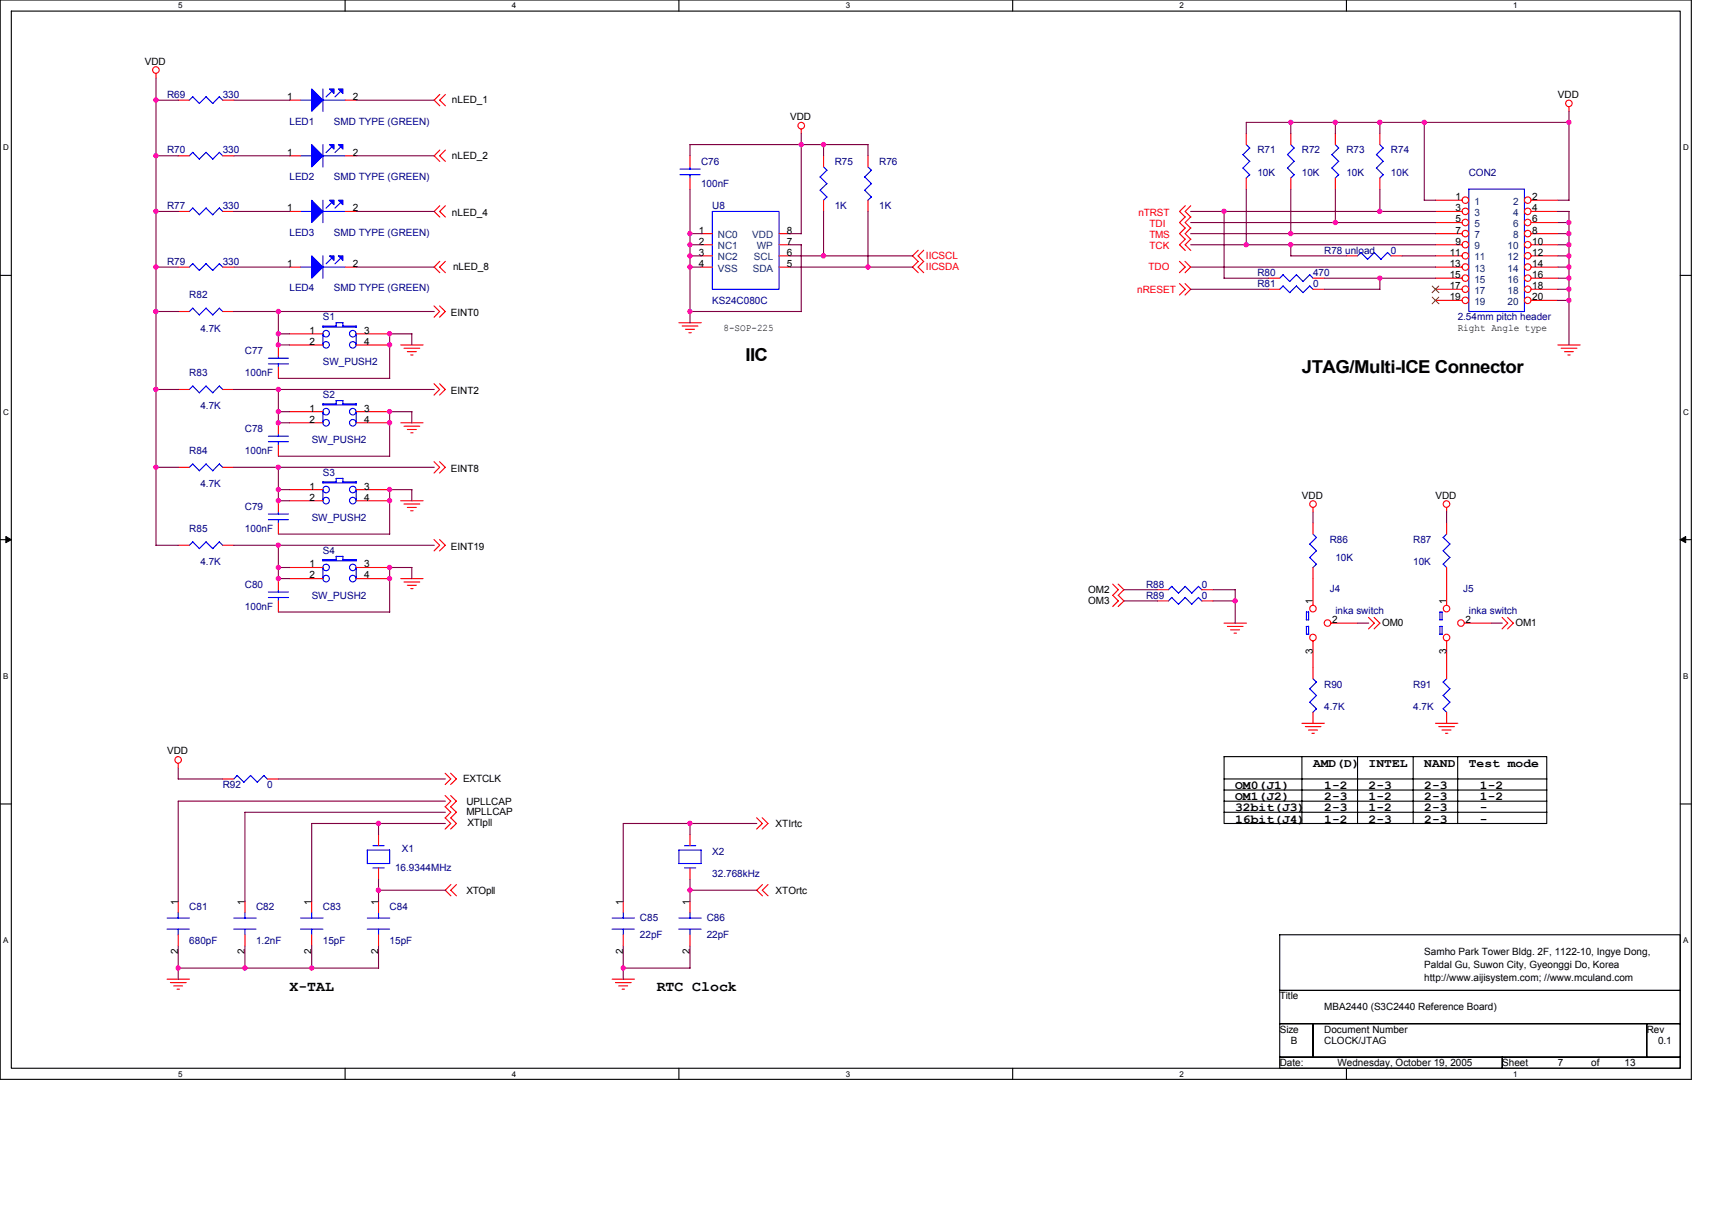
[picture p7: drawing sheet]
<svg xmlns="http://www.w3.org/2000/svg" width="297mm" height="210mm" viewBox="0 0 297 210" stroke-linecap="round" stroke-linejoin="round" font-family="sans-serif">
<path d="M0 0h293.5v187.2h-293.5zM2 1.9h289.5v183.4h-289.5z" fill="none" stroke="#000" stroke-width=".19"/>
<g fill="#fff">
<path d="M30.9 .2h.8v1.6h-.8z"/>
<path d="M30.9 185.5h.8v1.6h-.8z"/>
</g>
<path d="M59.9 0v1.9M59.9 185.3v1.9" fill="none" stroke="#000" stroke-width=".19"/>
<g fill="#fff">
<path d="M88.8 .2h.8v1.6h-.8z"/>
<path d="M88.8 185.5h.8v1.6h-.8z"/>
</g>
<path d="M117.8 0v1.9M117.8 185.3v1.9" fill="none" stroke="#000" stroke-width=".19"/>
<g fill="#fff">
<path d="M146.7 .2h.8v1.6h-.8z"/>
<path d="M146.7 185.5h.8v1.6h-.8z"/>
</g>
<path d="M175.7 0v1.9M175.7 185.3v1.9" fill="none" stroke="#000" stroke-width=".19"/>
<g fill="#fff">
<path d="M204.7 .2h.7v1.6h-.7z"/>
<path d="M204.7 185.5h.7v1.6h-.7z"/>
</g>
<path d="M233.6 0v1.9M233.6 185.3v1.9" fill="none" stroke="#000" stroke-width=".19"/>
<g fill="#fff">
<path d="M262.6 .2h.7v1.6h-.7z"/>
<path d="M262.6 185.5h.7v1.6h-.7z"/>
<path d="M.5 24.8h1v1.6h-1z"/>
<path d="M292 24.8h1v1.6h-1z"/>
<path d="M.5 70.7h1v1.5h-1z"/>
<path d="M292 70.7h1v1.5h-1z"/>
</g>
<path d="M0 47.8h2M291.5 47.8h2" fill="none" stroke="#000" stroke-width=".19"/>
<g fill="#fff">
<path d="M.5 116.5h.9v1.6h-.9z"/>
<path d="M292 116.5h.9v1.6h-.9z"/>
</g>
<path d="M0 93.6h2M291.5 93.6h2" fill="none" stroke="#000" stroke-width=".19"/>
<path d="M1 93.1l1 .5-1 .5zM291.5 93.6l1-.5v1z" fill="#000" stroke="#000" stroke-width=".17"/>
<g fill="#fff">
<path d="M.5 162.4h.9v1.5h-.9z"/>
<path d="M292 162.4h.9v1.5h-.9z"/>
</g>
<g fill="none" stroke="#000" stroke-width=".19">
<path d="M0 139.5h2M212.4 131.3h56v11.6h-56zM212.4 137.1h56M212.4 135.1h56M212.4 139h56M225.9 131.3v11.6M235.5 131.3v11.6M245.2 131.3v11.6M252.9 131.3v11.6M291.5 139.5h2M212.4 140.9h56M222 162.2h69.5v9.6h-69.5z"/>
<path d="M222 171.8h69.5v5.8h-69.5zM222 177.6h5.8v5.8h-5.8zM227.8 177.6h57.9v5.8h-57.9zM285.7 177.6h5.8v5.8h-5.8zM222 183.4h38.6v1.9h-38.6zM260.6 183.4h30.9v1.9h-30.9z"/>
</g>
<g fill="none" stroke="#f00" stroke-width=".19">
<path d="M27.1 12.7v.8M30.9 17.4h1.9M38.6 17.4h2M50.2 17.4h2M59.9 17.4h1.9M76.3 16.4l-1 1 1 1M77.3 16.4l-1 1 1 1M272.2 18.5v.8M30.9 36.7h1.9M30.9 27h1.9M38.6 36.7h2M38.6 27h2"/>
<path d="M50.2 36.7h2M50.2 27h2M59.9 36.7h1.9M59.9 27h1.9M76.3 26l-1 1 1 1M76.3 35.7l-1 1 1 1M77.3 26l-1 1 1 1M77.3 35.7l-1 1 1 1M119.7 27v2M119.7 30.9v1.9M139 22.4v.8M142.9 27v2"/>
<path d="M142.9 34.7v2M150.6 27v2M150.6 34.7v2M205.7 39.5l-1 1 1 1M205.7 37.6l-1 1 1 1M205.7 35.7l-1 1 1 1M206.6 39.5l-1 1 1 1M206.6 37.6l-1 1 1 1M206.6 35.7l-1 1 1 1M216.2 23.2v1.9M216.2 30.9v1.9M224 23.2v1.9"/>
<path d="M224 30.9v1.9M231.7 23.2v1.9M231.7 30.9v1.9M239.4 23.2v1.9M239.4 30.9v1.9M249.1 34.7h4.6M249.1 36.7h4.6M249.1 38.6h4.6M265.7 34.7h4.6M265.7 36.7h4.6M265.7 38.6h4.6M30.9 46.3h1.9"/>
<path d="M30.9 54h1.9M38.6 46.3h2M38.6 54h2M48.3 59.8v2M50.2 59.8h5.8M50.2 46.3h2M50.2 57.9h5.8M59.9 46.3h1.9M61.8 59.8h5.8M61.8 57.9h5.8M69.5 59.8h3.9M75.3 53.1l1 .9-1 1"/>
<path d="M76.3 53.1l1 .9-1 1M76.3 45.3l-1 1 1 1M77.3 45.3l-1 1 1 1M117.8 56h3.9M118.4 56.6h2.7M118.9 57.1h1.6M119.5 57.7h.4M121.6 44.4h2M121.6 40.5h2M121.6 42.5h2M121.6 46.3h2M135.2 44.4h1.9"/>
<path d="M135.2 40.5h1.9M135.2 42.5h1.9M135.2 46.3h1.9M159.3 43.4l-1 1 1 1M159.3 45.3l-1 1 1 1M160.3 43.4l-1 1 1 1M160.3 45.3l-1 1 1 1M204.6 45.3l1 1-1 1M204.6 49.2l1 1-1 1M205.6 45.3l1 1-1 1M205.6 49.2l1 1-1 1M205.7 41.5l-1 1 1 1"/>
<path d="M206.6 41.5l-1 1 1 1M220.1 48.3h1.9M220.1 50.2h1.9M227.8 48.3h2M227.8 50.2h2M233.6 44.4h1.9M241.3 44.4h2M249.1 44.4h4.6M249.1 40.5h4.6M249.1 42.5h4.6M249.1 46.3h4.6M249.1 48.3h4.6"/>
<path d="M249.1 50.2h4.6M249.1 52.1h4.6M265.7 44.4h4.6M265.7 40.5h4.6M265.7 42.5h4.6M265.7 46.3h4.6M265.7 48.3h4.6M265.7 50.2h4.6M265.7 52.1h4.6M270.3 59.8h3.9M30.9 67.6h1.9M38.6 67.6h2"/>
<path d="M48.3 63.7v1.9M48.3 73.3v2M48.3 77.2v1.9M50.2 73.3h5.8M50.2 71.4h5.8M61.8 73.3h5.8M61.8 71.4h5.8M69.5 73.3h3.9M70.1 60.4h2.7M70.1 73.9h2.7M70.7 61h1.5M70.7 74.5h1.5"/>
<path d="M71.3 61.6h.4M71.3 75.1h.4M75.3 66.6l1 1-1 .9M76.3 66.6l1 1-1 .9M270.9 60.4h2.7M271.4 61h1.6M272 61.6h.4M30.9 94.6h1.9M30.9 81.1h1.9M38.6 94.6h2M38.6 81.1h2M48.3 86.9v1.9"/>
<path d="M48.3 90.7v1.9M50.2 86.9h5.8M50.2 84.9h5.8M50.2 98.4h5.8M61.8 86.9h5.8M61.8 84.9h5.8M61.8 98.4h5.8M69.5 86.9h3.9M70.1 87.4h2.7M70.7 88h1.5M71.3 88.6h.4M75.3 93.6l1 1-1 1"/>
<path d="M75.3 80.1l1 1-1 1M76.3 93.6l1 1-1 1M76.3 80.1l1 1-1 1M227.8 88v.8M227.8 90.7v1.9M227.8 98.4v6.6M251 88v.8M251 90.7v1.9M251 98.4v6.6M48.3 100.4v1.9M48.3 104.2v2M50.2 100.4h5.8"/>
<path d="M61.8 100.4h5.8M69.5 100.4h3.9M70.1 101h2.7M70.7 101.5h1.5M71.3 102.1h.4M193.1 101.3l.9 1-.9 1M193.1 103.3l.9 .9-.9 1M194 101.3l1 1-1 1M194 103.3l1 .9-1 1M200.8 102.3h1.9M200.8 104.2h1.9M208.5 102.3h2"/>
<path d="M208.5 104.2h2M212.4 108.1h3.9M213 108.7h2.7M213.5 109.3h1.6M214.1 109.8h.4M227.8 111.2v6.6M230.9 108.1h4.6M237.4 107.1l1 1-1 1M238.4 107.1l1 1-1 1M251 111.2v6.6M254.1 108.1h4.6M260.6 107.1l1 1-1 1"/>
<path d="M261.6 107.1l1 1-1 1M30.9 132.4v.8M38.6 135.1h2M46.4 135.1h1.9M77.2 139.9l1 1-1 1M77.2 138l1 1-1 1M77.2 134.1l1 1-1 1M78.2 139.9l1 1-1 1M78.2 138l1 1-1 1M78.2 134.1l1 1-1 1M225.9 125.5h3.9M226.5 126h2.7"/>
<path d="M227 126.6h1.6M227.6 127.2h.4M227.8 123.5v2M249.1 125.5h3.8M249.6 126h2.8M250.2 126.6h1.6M250.8 127.2h.4M251 123.5v2M30.9 156.4v1.9M42.5 156.4v1.9M54.1 156.4v1.9M65.7 144.8v1.9"/>
<path d="M65.7 150.6v1.9M65.7 156.4v1.9M77.2 141.9l1 1-1 .9M78.2 141.9l1 1-1 .9M78.2 153.4l-.9 1 .9 1M79.2 153.4l-1 1 1 1M108.1 156.4v1.9M119.7 144.8v1.9M119.7 150.6v1.9M119.7 156.4v1.9M131.3 141.9l1 1-1 .9M132.2 141.9l1 1-1 .9"/>
<path d="M132.3 153.4l-1 1 1 1M133.3 153.4l-1 1 1 1M29 169.9h3.9M29.6 170.5h2.7M30.1 171h1.6M30.7 171.6h.4M30.9 162.2v1.9M42.5 162.2v1.9M54.1 162.2v1.9M65.7 162.2v1.9M106.2 169.9h3.9M106.8 170.5h2.7"/>
<path d="M107.4 171h1.5M107.9 171.6h.4M108.1 162.2v1.9M119.7 162.2v1.9"/>
<circle cx="27" cy="12.1" r=".57"/>
<circle cx="272.2" cy="17.9" r=".57"/>
<circle cx="139" cy="21.8" r=".57"/>
<circle cx="254.3" cy="34.7" r=".57"/>
<circle cx="254.3" cy="36.7" r=".57"/>
<circle cx="254.3" cy="38.6" r=".57"/>
<circle cx="265.1" cy="34.7" r=".57"/>
<circle cx="265.1" cy="36.7" r=".57"/>
<circle cx="265.1" cy="38.6" r=".57"/>
<circle cx="254.3" cy="48.2" r=".57"/>
<circle cx="254.3" cy="50.2" r=".57"/>
<circle cx="254.3" cy="44.4" r=".57"/>
<circle cx="254.3" cy="42.4" r=".57"/>
<circle cx="254.3" cy="40.5" r=".57"/>
<circle cx="254.3" cy="52.1" r=".57"/>
<circle cx="254.3" cy="46.3" r=".57"/>
<circle cx="265.1" cy="48.2" r=".57"/>
<circle cx="265.1" cy="50.2" r=".57"/>
<circle cx="265.1" cy="44.4" r=".57"/>
<circle cx="265.1" cy="42.4" r=".57"/>
<circle cx="265.1" cy="40.5" r=".57"/>
<circle cx="265.1" cy="52.1" r=".57"/>
<circle cx="265.1" cy="46.3" r=".57"/>
<circle cx="227.8" cy="87.4" r=".57"/>
<circle cx="251" cy="87.4" r=".57"/>
<circle cx="227.8" cy="105.6" r=".57"/>
<circle cx="227.8" cy="110.6" r=".57"/>
<circle cx="230.3" cy="108.1" r=".57"/>
<circle cx="251" cy="105.6" r=".57"/>
<circle cx="251" cy="110.6" r=".57"/>
<circle cx="253.5" cy="108.1" r=".57"/>
<circle cx="30.9" cy="131.8" r=".57"/>
</g>
<g fill="none" stroke="#00f" stroke-width=".19">
<path d="M33.4 16.8l1.2 1.2M33.5 16.8l-.7 .6M35.8 16.8l-1.2 1.1M38.1 16.8l.6 .6M38.1 16.8l-1.2 1.2-1.2-1.2M52.2 17.4h1.9M56 15.4v3.9M56 17.4h3.9M57.6 15.8l-1 1M59.1 15.8l-1 1M32.8 27l.7-.6 1.1 1.2M32.8 36.7l.7-.6 1.1 1.2"/>
<path d="M35.7 26.4l1.2 1.2M35.8 26.4l-1.2 1.2M35.8 36.1l-1.2 1.2M38.1 26.4l.6 .7M38.1 36.1l.6 .6M38.1 26.4l-1.2 1.2M38.1 36.1l-1.2 1.2-1.2-1.2M52.2 36.7h1.9M52.2 27h1.9M56 25.1v3.9M56 34.7v3.9M56 36.7h3.9"/>
<path d="M56 27h3.9M57.6 35.1l-1 1M57.6 25.5l-1 1M59.1 35.1l-1 1M59.1 25.5l-1 1M118 30.3h3.5M118 29.3h3.5M119.7 29v.4M119.7 30.3v.6M123.6 36.7h11.6v13.5h-11.6zM142.3 30.7l1.2 1.2M142.3 33l1.2 1.2"/>
<path d="M142.9 29l.6 .5M143.5 29.5l-1.2 1.2M143.5 31.9l-1.2 1.1M143.5 34.2l-.6 .6M150 30.7l1.2 1.2M150 33l1.2 1.2-.6 .6M150.6 29l.6 .5-1.2 1.2M151.2 31.9l-1.2 1.1M215.7 26.8l1.1 1.2M215.7 29.1l1.1 1.2-.6 .6M216.2 25.1l.6 .6-1.2 1.1M216.8 28l-1.2 1.2"/>
<path d="M223.4 26.8l1.2 1.2M224 25.1l.6 .6M224.5 25.7l-1.1 1.1M224.5 28l-1.1 1.2 1.2 1.1M224.5 30.3l-.6 .6M231.1 26.8l1.2 1.2M231.1 29.1l1.2 1.2-.6 .6M231.7 25.1l.6 .6-1.2 1.1M232.3 28l-1.2 1.2M238.8 26.8l1.2 1.2M238.8 29.1l1.2 1.2-.6 .6M239.4 25.1l.6 .6-1.2 1.1"/>
<path d="M240 28l-1.2 1.2M254.8 32.8h9.7v21.2h-9.7zM33.4 45.7l1.2 1.2M33.4 53.5l1.2 1.2M33.5 45.7l-.7 .6M33.5 53.4l-.7 .6M35.7 45.7l1.2 1.2M35.7 53.5l1.2 1.2M35.8 45.7l-1.2 1.2M35.8 53.4l-1.2 1.2M38.1 45.7l.6 .7M38.1 53.5l.6 .6"/>
<path d="M38.1 45.7l-1.2 1.2M38.1 53.4l-1.2 1.2M52.2 46.3h1.9M56 44.4v3.9M56 56.6v.2M56 57.9v2M56 46.3h3.9M57.6 44.8l-1 1M58.3 56h1.2M58.3 56v.6h-2.3M59.1 44.8l-1 1M59.5 56.6h2.3"/>
<path d="M59.5 56v.6M61.8 56.5v.2h-5.8M61.8 57.9v2M222.6 49.6l1.2 1.2M222.6 47.6l-.6 .7M222.6 49.6l-.6 .6M224.9 47.7l1.2 1.2M224.9 49.6l1.2 1.2M225 47.6l-1.2 1.3-1.2-1.2M225 49.6l-1.2 1.2M227.2 47.7l.6 .6M227.2 49.6l.6 .6"/>
<path d="M227.3 47.6l-1.2 1.2M227.3 49.6l-1.2 1.2M235.5 44.4l.7-.6 1.1 1.2M238.5 43.8l-1.2 1.2M240.7 43.8l.7 .6M240.8 43.8l-1.2 1.2-1.2-1.2M33.4 67l1.2 1.2M33.5 67l-.7 .6M35.8 67l-1.2 1.1M38.1 67l.6 .6M38.1 67l-1.2 1.2-1.2-1.2M46.6 76.6h3.5"/>
<path d="M46.6 75.7h3.5M46.6 63.1h3.5M46.6 62.1h3.5M48.3 61.8v.4M48.3 63.1v.6M48.3 75.3v.4M48.3 76.6v.6M56 70.1h2.3M56 70.1v.2h5.8v-.3l-2.3 .1M56 71.4v2M58.3 69.5h1.2v.6M58.3 69.5v.6"/>
<path d="M61.8 71.4v2M32.8 94.6l.7-.6 1.1 1.2M33.4 80.5l1.2 1.2M33.5 80.5l-.7 .6M35.8 94l-1.2 1.2M35.8 80.5l-1.2 1.2M38.1 94l.6 .6M38.1 80.5l.6 .6M38.1 94l-1.2 1.2-1.2-1.2M38.1 80.5l-1.2 1.2-1.2-1.2M46.6 90.1h3.5M46.6 89.2h3.5"/>
<path d="M48.3 88.8v.4M48.3 90.1v.6M56 83.6h2.3M56 97.1h2.3M56 97.1v.2h5.8v-.2h-2.3M56 83.6v.2M56 84.9v2M56 98.4v2M58.3 83h1.2v.6M58.3 96.5h1.2v.6M58.3 83v.6M58.3 96.5v.6"/>
<path d="M59.5 83.6h2.3v.2h-5.8M61.8 84.9v2M61.8 98.4v2M227.2 94.4l1.2 1.2-1.2 1.1M227.2 96.7l1.2 1.2M227.8 92.6l.6 .7-1.2 1.1M228.4 97.9l-.6 .6M250.4 97.9l.6 .5M250.4 95.5l1.2 1.2M250.4 93.2l1.2 1.2M251 92.6l-.6 .6M251.6 96.7l-1.2 1.2"/>
<path d="M251.6 94.4l-1.2 1.1M46.6 103.7h3.5M46.6 102.7h3.5M48.3 102.3v.4M48.3 103.6v.6M202.7 102.3l.6-.6 1.2 1.2M203.3 103.7l1.2 1.1M203.3 103.6l-.6 .6M204.5 102.9l1.2-1.2 1.1 1.2M205.6 103.7l1.2 1.1M205.7 103.6l-1.2 1.2M207.9 103.7l.6 .6"/>
<path d="M208 103.6l-1.2 1.2M208.5 102.3l-.5-.6-1.2 1.2M226.6 108.7h.5v1.3M226.7 106.2h.4M226.7 108.7v1.3h.4M226.7 106.2v1.3M227.1 106.2v1.3h-.5M227.2 119.5l1.2 1.2M227.8 117.8l.6 .5-1.2 1.2M249.8 108.7l.4-.1v1.4M249.8 106.2v1.3M249.8 108.7v1.3h.4"/>
<path d="M249.8 106.2h.4M250.2 106.2v1.3h-.4M250.4 118.3l1.2 1.2M251 117.7l-.6 .6M251.6 119.5l-1.2 1.1M41.1 134.5l1.2 1.2M41.2 134.5l-.6 .6M43.5 134.5l1.2 1.2M43.5 134.5l-1.2 1.2M45.8 134.5l.6 .6M45.8 134.5l-1.2 1.2M227.2 121.8l1.2 1.2-.6 .6"/>
<path d="M228.4 120.6l-1.2 1.2M250.4 122.9l.6 .6M250.4 120.6l1.2 1.2-1.2 1.2M29 159.3h3.9M30.9 158.3v1M40.6 159.3h3.8M42.5 158.3v1M52.2 159.3h3.8M54.1 158.3v1M63.7 159.3h3.9M64.7 150.6h2M64.7 146.7h2"/>
<path d="M65.7 158.3v1M67.6 147.4v2.4h-3.9M67.6 147.5h-3.9v2.3M106.2 159.3h3.9M108.1 158.3v1M117.8 147.5h3.8M117.8 159.3h3.9M117.8 149.8h3.9M117.8 147.5v2.3M118.8 150.6h1.9M118.8 146.7h1.9M119.7 158.3v1"/>
<path d="M121.6 147.4v2.4M29 161.2h3.8M30.9 161.2v1M40.6 161.2h3.8M42.5 161.2v1M52.1 161.2h3.9M54.1 161.2v1M63.7 161.2h3.9M65.7 161.2v1M106.2 161.2h3.9M108.1 161.2v1M117.8 161.2h3.8"/>
<path d="M119.7 161.2v1"/>
<circle cx="56.6" cy="57.9" r=".57"/>
<circle cx="56.6" cy="59.8" r=".57"/>
<circle cx="61.2" cy="57.9" r=".57"/>
<circle cx="61.2" cy="59.8" r=".57"/>
<circle cx="56.6" cy="73.3" r=".57"/>
<circle cx="56.6" cy="71.4" r=".57"/>
<circle cx="61.2" cy="73.3" r=".57"/>
<circle cx="61.2" cy="71.4" r=".57"/>
<circle cx="56.6" cy="86.8" r=".57"/>
<circle cx="56.6" cy="84.9" r=".57"/>
<circle cx="56.6" cy="98.4" r=".57"/>
<circle cx="61.2" cy="86.8" r=".57"/>
<circle cx="61.2" cy="84.9" r=".57"/>
<circle cx="61.2" cy="98.4" r=".57"/>
<circle cx="56.6" cy="100.4" r=".57"/>
<circle cx="61.2" cy="100.4" r=".57"/>
</g>
<path d="M248.5 49.6l1.2 1.2M248.5 51.5l1.2 1.2M249.6 49.6l-1.1 1.2M249.6 51.5l-1.1 1.2" fill="none" stroke="#804000" stroke-width=".17"/>
<g fill="#00f" stroke="#00f" stroke-width=".19">
<path d="M54.1 15.4l1.9 2-1.9 1.9z" fill-rule="evenodd"/>
<path d="M57.2 15.4h.8v.8z" fill-rule="evenodd"/>
<path d="M58.7 15.4h.8v.8z" fill-rule="evenodd"/>
<path d="M54.1 34.7l1.9 2-1.9 1.9z" fill-rule="evenodd"/>
<path d="M57.2 34.7h.8v.8z" fill-rule="evenodd"/>
<path d="M58.7 34.7h.8v.8z" fill-rule="evenodd"/>
<path d="M54.1 25.1l1.9 1.9-1.9 2z" fill-rule="evenodd"/>
<path d="M57.2 25.1h.8v.8z" fill-rule="evenodd"/>
<path d="M58.7 25.1h.8v.8z" fill-rule="evenodd"/>
<path d="M54.1 44.4l1.9 1.9-1.9 2z" fill-rule="evenodd"/>
<path d="M57.2 44.4h.8v.8z" fill-rule="evenodd"/>
<path d="M58.7 44.4h.8v.8z" fill-rule="evenodd"/>
</g>
<g fill="none" stroke="#800040" stroke-width=".19">
<path d="M27.1 17.4h3.8M27.1 13.5v81.1h3.8M40.6 17.4h9.6M61.8 17.4h13.6M272.2 19.3v15.5l-1.9-.1M27.1 36.7h3.8M27.1 27h3.8M40.6 36.7h9.6M40.6 27h9.6M61.8 36.7h13.6M61.8 27h13.6M119.7 27.1v-2h30.9v2"/>
<path d="M119.7 32.8v23.2M139 23.2v17.4M142.9 25.1v2M142.9 36.7v7.7M150.6 36.7v9.7M206.6 36.7h42.5M206.6 38.6h42.5M212.4 36.7v11.6h7.7M216.2 32.8v9.7M224 21.2v2M224 32.8v7.8M231.7 21.2v2"/>
<path d="M231.7 32.8v5.8M239.4 21.2v2M239.4 32.8v3.9M247.1 21.2v13.5h2M270.3 36.7h1.9v23.2M270.3 38.6h1.9M272.2 21.2h-56v2M27.1 46.3h3.8M27.1 54h3.8M40.6 46.3h9.6M40.6 54h34.8M48.3 54v5.9l1.9-.1"/>
<path d="M48.3 57.9h1.9M61.8 46.3h13.6M71.5 57.9v2M71.5 57.9h-3.9v7.8M119.7 40.5h2M119.7 44.4h2M119.7 46.3h2M119.7 42.5h2M137.1 40.5h1.9M137.1 44.4h21.2M137.1 46.3h21.2M137.1 42.5h1.9v11.6l-19.3-.1"/>
<path d="M206.6 40.5h42.5M206.6 50.2h13.5M206.6 46.3h42.5M206.6 42.5h42.5M224 44.4h9.6M224 42.5v1.9M229.8 50.2h9.6M229.8 48.3h19.3M239.4 48.3v1.9M243.3 44.4h5.8M270.3 40.5h1.9M270.3 50.2h1.9"/>
<path d="M270.3 48.3h1.9M270.3 44.4h1.9M270.3 46.3h1.9M270.3 42.5h1.9M270.3 52.1h1.9M27.1 67.6h3.8M40.6 67.6h34.8M48.3 71.4h1.9M48.3 67.6v5.8l1.9-.1M48.3 65.6h19.3M71.5 71.4v2M71.5 71.4h-3.9v7.8l-19.3-.1"/>
<path d="M27.1 81.1h3.8M40.6 81.1h34.8M40.6 94.6h34.8M48.3 81.1v5.8h1.9M48.3 94.6v5.8h1.9M48.3 84.9h1.9M48.3 98.4h1.9M71.5 84.9v2M71.5 98.4v2M71.5 84.9h-3.9v7.8l-19.3-.1M71.5 98.4h-3.9v7.8h-19.3M227.8 88.8v1.9"/>
<path d="M251 88.8v1.9M195 102.3h5.8M195 104.2h5.8M210.5 102.3h3.8v5.8M210.5 104.2h3.8M235.5 108.1h2M258.7 108.1h2M30.9 135.1h7.8M30.9 133.2v1.9M48.3 135.1h29M77.3 139h-46.4v17.4M65.7 154.4h11.6"/>
<path d="M65.7 142.9v1.9M65.7 152.5v3.9M77.3 142.9h-23.2v13.5M77.3 140.9h-34.8v15.5M119.7 142.9v1.9M119.7 152.5v3.9M119.7 154.4h11.6M131.3 142.9h-23.2v13.5M30.9 167.9h34.8M30.9 164.1v5.8M42.5 164.1v3.9M54.1 164.1v3.9"/>
<path d="M65.7 164.1v3.9M108.1 164.1v5.8M119.7 164.1v3.9l-11.6-.1"/>
</g>
<g fill="#f0f" stroke="#f0f" stroke-width=".19">
<circle cx="119.7" cy="142.8" r=".38"/>
<circle cx="30.9" cy="167.9" r=".38"/>
<circle cx="42.5" cy="167.9" r=".38"/>
<circle cx="65.7" cy="154.4" r=".38"/>
<circle cx="119.7" cy="154.4" r=".38"/>
<circle cx="65.7" cy="142.8" r=".38"/>
<circle cx="54.1" cy="167.9" r=".38"/>
<circle cx="108.1" cy="167.9" r=".38"/>
<circle cx="214.3" cy="104.2" r=".38"/>
<circle cx="272.2" cy="46.3" r=".38"/>
<circle cx="272.2" cy="42.4" r=".38"/>
<circle cx="239.4" cy="36.7" r=".38"/>
<circle cx="223.9" cy="40.5" r=".38"/>
<circle cx="272.2" cy="52.1" r=".38"/>
<circle cx="272.2" cy="38.6" r=".38"/>
<circle cx="272.2" cy="48.2" r=".38"/>
<circle cx="239.4" cy="48.2" r=".38"/>
<circle cx="272.2" cy="40.5" r=".38"/>
<circle cx="212.4" cy="36.7" r=".38"/>
<circle cx="272.2" cy="50.2" r=".38"/>
<circle cx="223.9" cy="42.4" r=".38"/>
<circle cx="272.2" cy="44.4" r=".38"/>
<circle cx="216.2" cy="42.4" r=".38"/>
<circle cx="231.7" cy="38.6" r=".38"/>
<circle cx="150.6" cy="46.3" r=".38"/>
<circle cx="142.9" cy="25.1" r=".38"/>
<circle cx="119.7" cy="54" r=".38"/>
<circle cx="142.9" cy="44.4" r=".38"/>
<circle cx="119.7" cy="44.4" r=".38"/>
<circle cx="119.7" cy="40.5" r=".38"/>
<circle cx="119.7" cy="42.4" r=".38"/>
<circle cx="119.7" cy="46.3" r=".38"/>
<circle cx="67.6" cy="71.4" r=".38"/>
<circle cx="48.3" cy="81.1" r=".38"/>
<circle cx="48.3" cy="84.9" r=".38"/>
<circle cx="48.3" cy="73.3" r=".38"/>
<circle cx="67.6" cy="84.9" r=".38"/>
<circle cx="67.6" cy="57.9" r=".38"/>
<circle cx="67.6" cy="98.4" r=".38"/>
<circle cx="67.6" cy="73.3" r=".38"/>
<circle cx="67.6" cy="86.9" r=".38"/>
<circle cx="48.3" cy="94.6" r=".38"/>
<circle cx="48.3" cy="98.4" r=".38"/>
<circle cx="48.3" cy="100.4" r=".38"/>
<circle cx="48.3" cy="54" r=".38"/>
<circle cx="48.3" cy="57.9" r=".38"/>
<circle cx="27.1" cy="81.1" r=".38"/>
<circle cx="48.3" cy="86.9" r=".38"/>
<circle cx="67.6" cy="100.4" r=".38"/>
<circle cx="48.3" cy="59.8" r=".38"/>
<circle cx="48.3" cy="67.6" r=".38"/>
<circle cx="48.3" cy="71.4" r=".38"/>
<circle cx="67.6" cy="59.8" r=".38"/>
<circle cx="27" cy="54" r=".38"/>
<circle cx="27.1" cy="67.6" r=".38"/>
<circle cx="27" cy="27" r=".38"/>
<circle cx="247.1" cy="21.2" r=".38"/>
<circle cx="239.4" cy="21.2" r=".38"/>
<circle cx="27" cy="36.7" r=".38"/>
<circle cx="272.2" cy="21.2" r=".38"/>
<circle cx="139" cy="25.1" r=".38"/>
<circle cx="27" cy="17.4" r=".38"/>
<circle cx="231.7" cy="21.2" r=".38"/>
<circle cx="27" cy="46.3" r=".38"/>
<circle cx="223.9" cy="21.2" r=".38"/>
</g>
<g font-size="3.1">
<text x="129.4" y="62.7">IIC</text>
<text x="225.9" y="64.6">JTAG/Multi-ICE Connector</text>
</g>
<g font-size="2.5">
<text x="50.2" y="172">X-TAL</text>
<text x="113.9" y="172">RTC Clock</text>
</g>
<g font-size="2.1">
<text x="214.3" y="136.9">OM0(J1)</text>
<text x="227.8" y="133">AMD(D)</text>
<text x="229.8" y="136.9">1-2</text>
<text x="237.5" y="136.9">2-3</text>
<text x="237.5" y="133">INTEL</text>
<text x="247.1" y="133">NAND</text>
<text x="247.1" y="136.9">2-3</text>
<text x="254.8" y="133">Test mode</text>
<text x="256.8" y="136.9">1-2</text>
<text x="214.3" y="138.8">OM1(J2)</text>
<text x="214.3" y="140.8">32bit(J3)</text>
<text x="214.3" y="142.7">16bit(J4)</text>
<text x="229.8" y="142.7">1-2</text>
<text x="229.8" y="140.8">2-3</text>
<text x="229.8" y="138.8">2-3</text>
<text x="237.5" y="142.7">2-3</text>
<text x="237.5" y="138.8">1-2</text>
<text x="237.5" y="140.8">1-2</text>
<text x="247.1" y="140.8">2-3</text>
<text x="247.1" y="142.7">2-3</text>
<text x="247.1" y="138.8">2-3</text>
<text x="256.8" y="140.8">-</text>
<text x="256.8" y="142.7">-</text>
<text x="256.8" y="138.8">1-2</text>
</g>
<g font-size="1.7">
<text x="25.1" y="11.2">VDD</text>
<text x="49.8" y="17.4">1</text>
<text x="61.2" y="17.4">2</text>
<text x="78.4" y="17.9">nLED_1</text>
<text x="270.3" y="17">VDD</text>
<text x="137.1" y="20.8">VDD</text>
<text x="49.8" y="27">1</text>
<text x="61.2" y="27">2</text>
<text x="78.4" y="27.6">nLED_2</text>
<text x="252.5" y="34.7">1</text>
<text x="265.8" y="34.7">2</text>
<text x="49.8" y="36.7">1</text>
<text x="61.2" y="36.7">2</text>
<text x="78.4" y="37.4">nLED_4</text>
<text x="121.3" y="40.5">1</text>
<text x="136.5" y="40.5">8</text>
<text x="252.5" y="36.7">3</text>
<text x="252.5" y="38.6">5</text>
<text x="252.5" y="40.5">7</text>
<text x="265.8" y="36.7">4</text>
<text x="265.8" y="38.6">6</text>
<text x="265.8" y="40.5">8</text>
<text x="49.8" y="46.3">1</text>
<text x="61.2" y="46.3">2</text>
<text x="78.6" y="46.9">nLED_8</text>
<text x="121.3" y="42.4">2</text>
<text x="121.3" y="44.4">3</text>
<text x="121.3" y="46.3">4</text>
<text x="136.5" y="46.3">5</text>
<text x="136.5" y="44.4">6</text>
<text x="136.5" y="42.4">7</text>
<text x="251.5" y="44.4">11</text>
<text x="251.5" y="46.3">13</text>
<text x="252.5" y="42.4">9</text>
<text x="265.8" y="42.4">10</text>
<text x="265.8" y="44.4">12</text>
<text x="265.8" y="46.3">14</text>
<text x="251.5" y="48.2">15</text>
<text x="251.5" y="50.2">17</text>
<text x="251.5" y="52.1">19</text>
<text x="265.8" y="48.2">16</text>
<text x="265.8" y="50.2">18</text>
<text x="265.8" y="52.1">20</text>
<text x="53.7" y="57.9">1</text>
<text x="53.7" y="59.8">2</text>
<text x="63.2" y="57.9">3</text>
<text x="63.2" y="59.8">4</text>
<text x="78.2" y="54.8">EINT0</text>
<text x="125.5" y="57.4">8-SOP-225</text>
<text x="252.9" y="57.4">Right Angle type</text>
<text x="53.7" y="71.4">1</text>
<text x="63.2" y="71.4">3</text>
<text x="78.2" y="68.3">EINT2</text>
<text x="53.7" y="73.3">2</text>
<text x="63.2" y="73.3">4</text>
<text x="78.2" y="81.9">EINT8</text>
<text x="53.7" y="84.9">1</text>
<text x="53.7" y="86.8">2</text>
<text x="63.2" y="84.9">3</text>
<text x="63.2" y="86.8">4</text>
<text x="225.9" y="86.5">VDD</text>
<text x="249.1" y="86.5">VDD</text>
<text x="78.2" y="95.4">EINT19</text>
<text x="53.7" y="98.4">1</text>
<text x="53.7" y="100.4">2</text>
<text x="63.2" y="98.4">3</text>
<text x="63.2" y="100.4">4</text>
<text x="188.8" y="102.9">OM2</text>
<text x="188.8" y="104.8">OM3</text>
<text x="227.8" y="104.8" transform="rotate(-90 227.8 104.8)">1</text>
<text x="251" y="104.8" transform="rotate(-90 251 104.8)">1</text>
<text x="227.8" y="113.4" transform="rotate(-90 227.8 113.4)">3</text>
<text x="231.1" y="108.1">2</text>
<text x="239.8" y="108.7">OM0</text>
<text x="251" y="113.4" transform="rotate(-90 251 113.4)">3</text>
<text x="254.3" y="108.1">2</text>
<text x="263" y="108.7">OM1</text>
<text x="29" y="130.9">VDD</text>
<text x="80.3" y="135.7">EXTCLK</text>
<text x="80.9" y="141.3">MPLLCAP</text>
<text x="80.9" y="139.6">UPLLCAP</text>
<text x="81.1" y="143.2">XTIpll</text>
<text x="134.6" y="143.4">XTIrtc</text>
<text x="80.9" y="155">XTOpll</text>
<text x="134.6" y="155">XTOrtc</text>
<text x="30.9" y="156.9" transform="rotate(-90 30.9 156.9)">1</text>
<text x="42.5" y="156.9" transform="rotate(-90 42.5 156.9)">1</text>
<text x="54.1" y="156.9" transform="rotate(-90 54.1 156.9)">1</text>
<text x="65.7" y="156.9" transform="rotate(-90 65.7 156.9)">1</text>
<text x="108.1" y="156.9" transform="rotate(-90 108.1 156.9)">1</text>
<text x="119.7" y="156.9" transform="rotate(-90 119.7 156.9)">1</text>
<text x="30.9" y="165.5" transform="rotate(-90 30.9 165.5)">2</text>
<text x="42.5" y="165.5" transform="rotate(-90 42.5 165.5)">2</text>
<text x="54.1" y="165.5" transform="rotate(-90 54.1 165.5)">2</text>
<text x="65.7" y="165.5" transform="rotate(-90 65.7 165.5)">2</text>
<text x="108.1" y="165.5" transform="rotate(-90 108.1 165.5)">2</text>
<text x="119.7" y="165.5" transform="rotate(-90 119.7 165.5)">2</text>
<text x="247.1" y="165.6">Samho Park Tower Bldg. 2F, 1122-10, Ingye Dong,</text>
<text x="247.1" y="167.9">Paldal Gu, Suwon City, Gyeonggi Do, Korea</text>
<text x="222" y="173.4">Title</text>
<text x="247.1" y="170.2">http://www.aijisystem.com; //www.mculand.com</text>
<text x="222" y="179.1">Size</text>
<text x="229.8" y="175.3">MBA2440 (S3C2440 Reference Board)</text>
<text x="229.8" y="179.1">Document Number</text>
<text x="285.7" y="179.1">Rev</text>
<text x="222" y="184.9">Date:</text>
<text x="224" y="181.1">B</text>
<text x="229.8" y="181.1">CLOCK/JTAG</text>
<text x="232.1" y="184.9">Wednesday, October 19, 2005</text>
<text x="260.6" y="184.9">Sheet</text>
<text x="270.3" y="184.9">7</text>
<text x="276.1" y="184.9">of</text>
<text x="281.9" y="184.9">13</text>
<text x="287.7" y="181.1">0.1</text>
</g>
<g font-size="1.7" fill="#000080">
<text x="29" y="17">R69</text>
<text x="38.6" y="17">330</text>
<text x="50.2" y="21.6">LED1</text>
<text x="58" y="21.6">SMD TYPE (GREEN)</text>
<text x="29" y="26.6">R70</text>
<text x="38.6" y="26.6">330</text>
<text x="121.6" y="28.6">C76</text>
<text x="144.8" y="28.6">R75</text>
<text x="152.5" y="28.6">R76</text>
<text x="218.2" y="26.6">R71</text>
<text x="225.9" y="26.6">R72</text>
<text x="233.6" y="26.6">R73</text>
<text x="241.3" y="26.6">R74</text>
<text x="50.2" y="31.3">LED2</text>
<text x="58" y="31.3">SMD TYPE (GREEN)</text>
<text x="121.6" y="32.4">100nF</text>
<text x="218.2" y="30.5">10K</text>
<text x="225.9" y="30.5">10K</text>
<text x="233.6" y="30.5">10K</text>
<text x="241.3" y="30.5">10K</text>
<text x="254.8" y="30.5">CON2</text>
<text x="29" y="36.3">R77</text>
<text x="38.6" y="36.3">330</text>
<text x="50.2" y="40.9">LED3</text>
<text x="58" y="40.9">SMD TYPE (GREEN)</text>
<text x="123.6" y="36.3">U8</text>
<text x="144.8" y="36.3">1K</text>
<text x="152.5" y="36.3">1K</text>
<text x="29" y="45.9">R79</text>
<text x="38.6" y="45.9">330</text>
<text x="218.2" y="47.9">R80</text>
<text x="227.8" y="47.9">470</text>
<text x="229.8" y="44">R78 unload</text>
<text x="241.3" y="44">0</text>
<text x="32.8" y="51.7">R82</text>
<text x="50.2" y="50.6">LED4</text>
<text x="58" y="50.6">SMD TYPE (GREEN)</text>
<text x="123.6" y="52.7">KS24C080C</text>
<text x="218.2" y="49.8">R81</text>
<text x="227.8" y="49.8">0</text>
<text x="34.8" y="57.5">4.7K</text>
<text x="56" y="55.6">S1</text>
<text x="252.9" y="55.6">2.54mm pitch header</text>
<text x="32.8" y="65.2">R83</text>
<text x="42.5" y="61.4">C77</text>
<text x="42.5" y="65.2">100nF</text>
<text x="56" y="63.3">SW_PUSH2</text>
<text x="34.8" y="71">4.7K</text>
<text x="56" y="69.1">S2</text>
<text x="42.5" y="74.9">C78</text>
<text x="54.1" y="76.8">SW_PUSH2</text>
<text x="32.8" y="78.8">R84</text>
<text x="42.5" y="78.8">100nF</text>
<text x="56" y="82.6">S3</text>
<text x="34.8" y="84.5">4.7K</text>
<text x="42.5" y="88.4">C79</text>
<text x="32.8" y="92.3">R85</text>
<text x="42.5" y="92.3">100nF</text>
<text x="54.1" y="90.3">SW_PUSH2</text>
<text x="230.7" y="94.2">R86</text>
<text x="245.2" y="94.2">R87</text>
<text x="34.8" y="98.1">4.7K</text>
<text x="42.5" y="101.9">C80</text>
<text x="56" y="96.1">S4</text>
<text x="198.9" y="101.9">R88</text>
<text x="208.5" y="101.9">0</text>
<text x="231.7" y="97.3">10K</text>
<text x="245.2" y="98.1">10K</text>
<text x="42.5" y="105.8">100nF</text>
<text x="54.1" y="103.8">SW_PUSH2</text>
<text x="198.9" y="103.8">R89</text>
<text x="208.5" y="103.8">0</text>
<text x="230.7" y="102.7">J4</text>
<text x="231.7" y="106.6">inka switch</text>
<text x="253.9" y="102.7">J5</text>
<text x="254.8" y="106.6">inka switch</text>
<text x="229.8" y="119.3">R90</text>
<text x="245.2" y="119.3">R91</text>
<text x="229.8" y="123.1">4.7K</text>
<text x="245.2" y="123.1">4.7K</text>
<text x="38.6" y="136.7">R92</text>
<text x="46.4" y="136.7">0</text>
<text x="69.7" y="147.9">X1</text>
<text x="123.6" y="148.3">X2</text>
<text x="68.6" y="151.2">16.9344MHz</text>
<text x="123.6" y="152.1">32.768kHz</text>
<text x="32.8" y="157.9">C81</text>
<text x="44.4" y="157.9">C82</text>
<text x="56" y="157.9">C83</text>
<text x="67.6" y="157.9">C84</text>
<text x="111" y="159.8">C85</text>
<text x="122.6" y="159.8">C86</text>
<text x="32.8" y="163.7">680pF</text>
<text x="44.4" y="163.7">1.2nF</text>
<text x="56" y="163.7">15pF</text>
<text x="67.6" y="163.7">15pF</text>
<text x="111" y="162.7">22pF</text>
<text x="122.6" y="162.7">22pF</text>
</g>
<g font-size="1.7" fill="#004080">
<text x="255.8" y="35.5">1</text>
<text x="262.5" y="35.5">2</text>
<text x="124.6" y="41.3">NC0</text>
<text x="130.5" y="41.3">VDD</text>
<text x="255.8" y="37.5">3</text>
<text x="255.8" y="39.4">5</text>
<text x="255.8" y="41.3">7</text>
<text x="262.5" y="37.5">4</text>
<text x="262.5" y="39.4">6</text>
<text x="262.5" y="41.3">8</text>
<text x="124.6" y="43.2">NC1</text>
<text x="124.6" y="45.2">NC2</text>
<text x="124.6" y="47.1">VSS</text>
<text x="130.6" y="47.1">SDA</text>
<text x="130.8" y="45.2">SCL</text>
<text x="131.3" y="43.2">WP</text>
<text x="255.8" y="43.2">9</text>
<text x="255.8" y="45.2">11</text>
<text x="255.8" y="47.1">13</text>
<text x="261.6" y="45.2">12</text>
<text x="261.6" y="47.1">14</text>
<text x="261.6" y="43.2">10</text>
<text x="255.8" y="49">15</text>
<text x="255.8" y="51">17</text>
<text x="255.8" y="52.9">19</text>
<text x="261.6" y="49">16</text>
<text x="261.6" y="51">18</text>
<text x="261.6" y="52.9">20</text>
</g>
<g font-size="1.7" fill="#f00">
<text x="197.5" y="37.4">nTRST</text>
<text x="199.5" y="41.3">TMS</text>
<text x="199.5" y="39.4">TDI</text>
<text x="160.7" y="45">IICSCL</text>
<text x="160.7" y="46.9">IICSDA</text>
<text x="199.3" y="46.9">TDO</text>
<text x="199.5" y="43.2">TCK</text>
<text x="197.3" y="50.8">nRESET</text>
</g>
<g font-size="1.4">
<text x="30.9" y="1.5">5</text>
<text x="88.8" y="1.5">4</text>
<text x="146.7" y="1.5">3</text>
<text x="204.7" y="1.5">2</text>
<text x="262.6" y="1.5">1</text>
<text x=".5" y="26.1">D</text>
<text x="292" y="26.1">D</text>
<text x=".5" y="71.9">C</text>
<text x="292" y="71.9">C</text>
<text x=".5" y="117.8">B</text>
<text x="292" y="117.8">B</text>
<text x=".5" y="163.6">A</text>
<text x="292" y="163.6">A</text>
<text x="30.9" y="186.8">5</text>
<text x="88.8" y="186.8">4</text>
<text x="146.7" y="186.8">3</text>
<text x="204.7" y="186.8">2</text>
<text x="262.6" y="186.8">1</text>
</g>
</svg>
